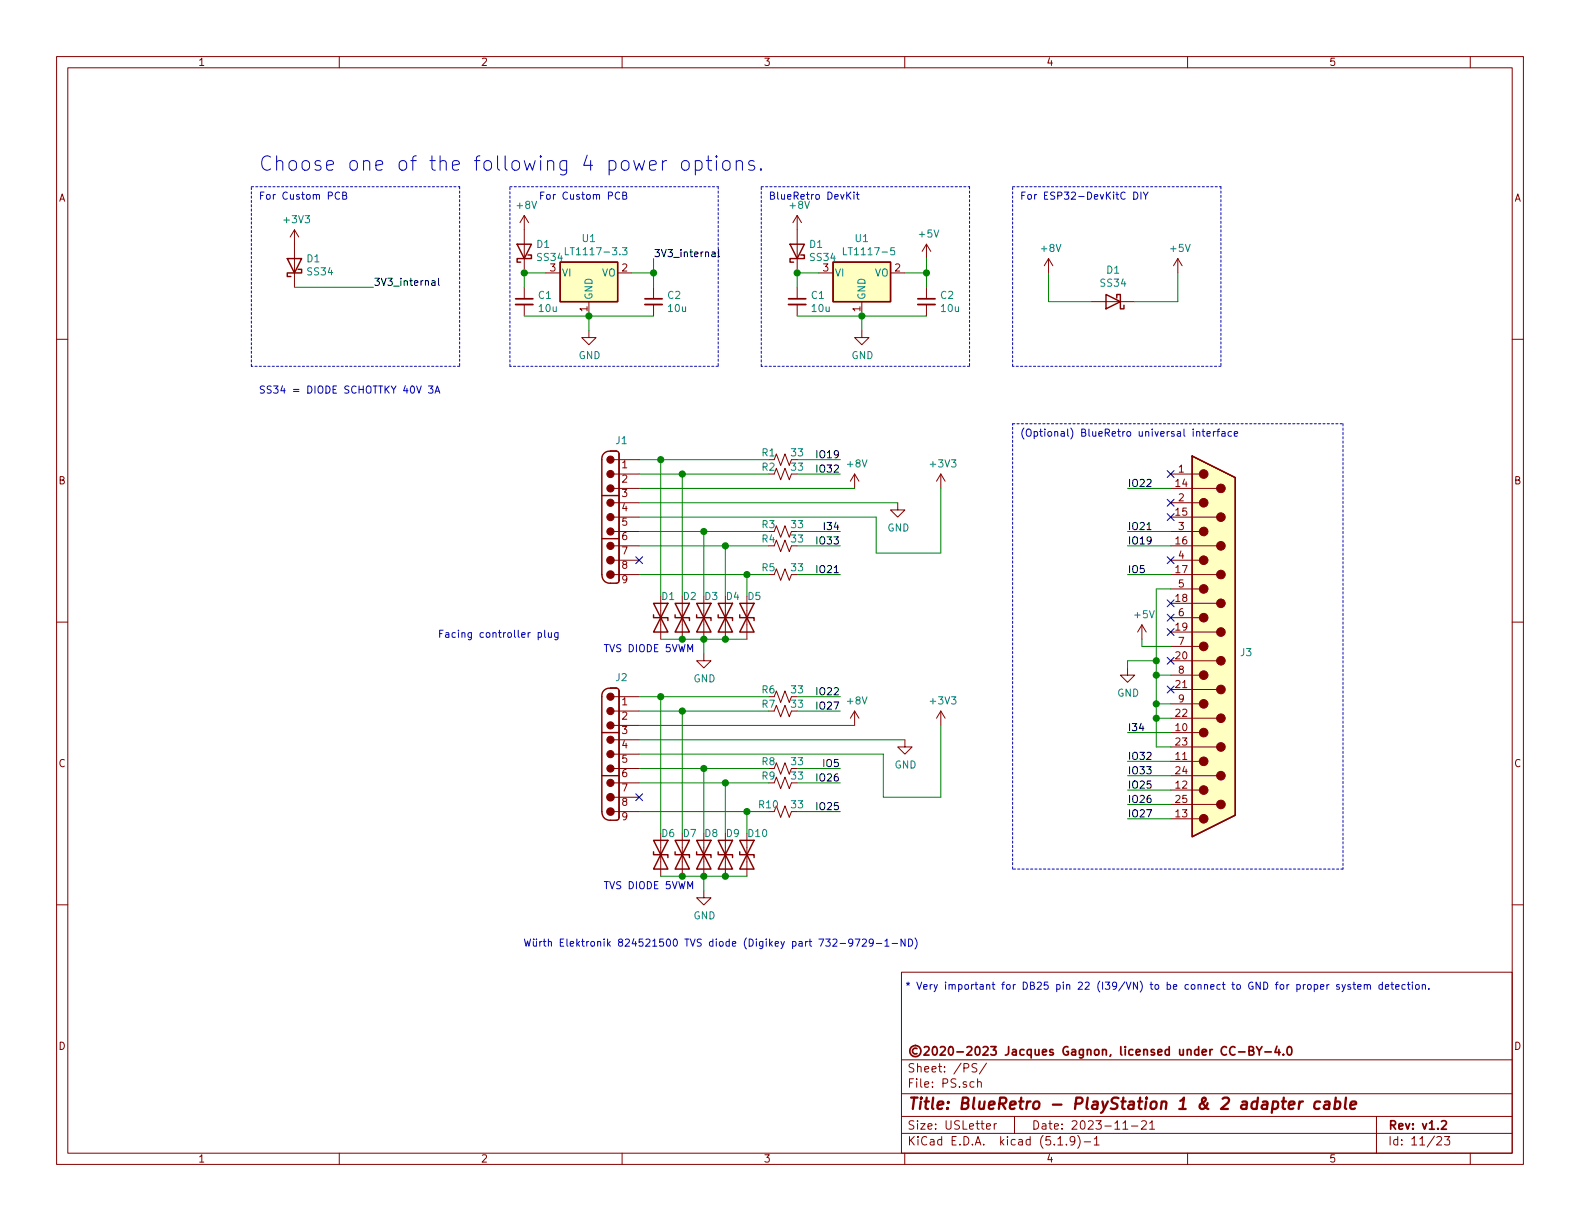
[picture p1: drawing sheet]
<svg xmlns="http://www.w3.org/2000/svg" width="279mm" height="216mm" viewBox="0 0 279 216" stroke-linecap="round" stroke-linejoin="round" font-family="sans-serif">
<g fill="none" stroke="#840000" stroke-width=".18">
<path d="M10 10h259.4v195.9h-259.4zM12 12h255.4v191.9h-255.4zM60 10v2M110 10v2M160 10v2M210 10v2M260 10v2M92.7 38.1l-.8 1.3M92.7 38.1v10.2M92.7 38.1l.8 1.3M141 38.1v10.2M141 38.1l-.8 1.3"/>
<path d="M141 38.1l.7 1.3M10 60h2M52.1 40.6l-.8 1.3M52.1 40.6v10.2M52.1 40.6l.7 1.3M92.7 50.8v2M92.7 53.8v2.1M96.5 48.3h2.6M104.1 58.4v1.3h1.3l-1.3 1.3-1.2-1.3h1.2M104.1 53.3v2.6M109.2 48.3h2.6M115.6 50.8v2"/>
<path d="M115.6 53.8v2.1M141 50.8v2M141 53.8v2.1M144.8 48.3h2.5M152.4 58.4v1.3h1.3l-1.3 1.3-1.3-1.3h1.3M152.4 53.3v2.6M157.5 48.3h2.5M163.8 43.2v2.5M163.8 50.8v2M163.8 53.8v2.1M163.8 43.2l-.7 1.3M163.8 43.2l.8 1.3"/>
<path d="M185.4 45.7l-.7 1.3M185.4 45.7v2.6M185.4 45.7l.8 1.3M193 53.3h7.7M208.3 45.7l-.8 1.3M208.3 45.7v2.6M208.3 45.7l.7 1.3M267.4 60h2M107.9 81.3h5.1M107.9 83.8h5.1M107.9 86.4h5.1M107.9 88.9h5.1"/>
<path d="M107.9 91.4h5.1M107.9 94h5.1M107.9 96.5h5.1M107.9 99.1h5.1M136.9 81.3l.4-1 .7 2 .8-2 .8 2 .4-1M136.9 94l.4-1 .7 2 .8-2 .8 2 .4-1M136.9 96.5l.4-1 .7 2 .8-2 .8 2 .4-1M136.9 83.8l.4-1 .7 2 .8-2 .8 2 .4-1M151.1 83.8v2.6M151.1 83.8l-.7 1.3M151.1 83.8l.8 1.3M158.7 88.9v1.3h1.3l-1.3 1.2-1.2-1.2h1.2"/>
<path d="M166.4 83.8l-.8 1.3M166.4 83.8v2.6M166.4 83.8l.7 1.3M207 83.8h5.1M207 86.4h8.1M207 88.9h5.1M207 91.4h8.1M207 94h5.1M207 96.5h8.1M207 99.1h5.1M10 110h2M107.9 101.6h5.1"/>
<path d="M116.8 105.4v7.6M120.6 105.4v7.6M124.5 115.6v1.2h1.2l-1.2 1.3-1.3-1.3h1.3M124.5 105.4v7.6M128.3 105.4v7.6M132.1 105.4v7.6M136.9 101.6l.4-1 .7 2 .8-2 .8 2 .4-1M199.4 118.1v1.3h1.3l-1.3 1.3-1.3-1.3h1.3M201.9 110.5l-.7 1.3M201.9 110.5v2.5M201.9 110.5l.8 1.3M207 101.6h8.1"/>
<path d="M207 104.1h5.1M207 106.7h8.1M207 109.2h5.1M207 111.8h8.1M207 114.3h5.1M207 116.8h8.1M207 119.4h5.1M267.4 110h2M107.9 123.2h5.1M107.9 125.7h5.1M107.9 128.3h5.1M107.9 130.8h5.1"/>
<path d="M107.9 133.4h5.1M107.9 135.9h5.1M107.9 138.4h5.1M136.9 135.9l.4-1 .7 2 .8-2 .8 2 .4-1M136.9 123.2l.4-1 .7 2 .8-2 .8 2 .4-1M136.9 125.7l.4-1 .7 2 .8-2 .8 2 .4-1M136.9 138.4l.4-1 .7 2 .8-2 .8 2 .4-1M151.1 125.7l-.7 1.3M151.1 125.7v2.6M151.1 125.7l.8 1.3M160 130.8v1.3h1.3l-1.3 1.3-1.3-1.3h1.3M166.4 125.7v2.6"/>
<path d="M166.4 125.7l-.8 1.3M166.4 125.7l.7 1.3M207 121.9h8.1M207 124.5h5.1M207 127h8.1M207 129.5h5.1M207 132.1h8.1M207 134.6h5.1M207 137.2h8.1M207 139.7h5.1M10 160h2M107.9 141h5.1"/>
<path d="M107.9 143.5h5.1M116.8 147.3v7.6M120.6 147.3v7.6M124.5 157.5v1.3h1.2l-1.2 1.2-1.3-1.2h1.3M124.5 147.3v7.6M128.3 147.3v7.6M132.1 147.3v7.6M136.9 143.5l.4-1 .7 2 .8-2 .8 2 .4-1M207 142.2h8.1M207 144.8h5.1M267.4 160h2M159.4 171.9h108v32h-108z"/>
<path d="M159.4 197.4h108M159.4 193.4h108M159.4 187.4h108M172.2 191.3h-.4l-.3 .2 .1 .6 .2 .2 .4-.1M172.7 188.1h-.5l-.3 .2 .1 .3 .7 .4v.4l-.2 .2-.6-.1M172.9 191.4v-.1a.37 .37 0 0 1 .6 .2v.8M172.9 190.8v1.5M174.4 199.2l.8-.2-.1-.2-.4-.1-.3 .2 .1 .7h.6M174.4 188l-1.2 1.9M175.8 198.7v1M176.2 198.7l-.3 .1-.1 .2M179.4 197.4v3"/>
<path d="M198.6 198.6l.4-.4v1.5M198.6 199.7h.8M200.1 199.1h1.1M201.9 198.3l.2-.1h.3l.3 .1v.3v.2l-.9 .9h.9M203.3 198.6l.4-.4v1.5M203.3 199.7h.9M243.4 197.4v6.5M60 203.9v2M110 203.9v2M159.4 200.4h108M160 203.9v2M187.1 202.5h.8"/>
<path d="M188.6 202.3v.2M190.1 201.6l-.1 .2a.48 .48 0 0 1-.6 0l-.2-.2 .2-.6a.48 .48 0 0 1 .6 .1 1.27 1.27 0 0 1-.2 1.3l-.4 .1M190.6 200.8a1.71 1.71 0 0 1 0 2.2M191.7 201.9h1.2M193.5 201.4l.4-.4v1.5M193.5 202.5h.9M210 203.9v2M254.1 201.1l.2-.1h.4l.2 .4-.9 1.1h.9M255.4 201h1l-.5 .5 .4 .2v.6l-.2 .2-.7-.2M260 203.9v2"/>
</g>
<g fill="none" stroke="#840000" stroke-width=".3">
<path d="M91.2 52.8h3M114 52.8h3.1M139.4 52.8h3.1M162.3 52.8h3.1M216.9 185.2a.7 .7 0 0 0-.9 .2 .7 .7 0 0 0 .1 1 .55 .55 0 0 0 .8 0M218.4 185.2a.7 .7 0 0 0-.9 .2 .7 .7 0 0 0 .1 1 .55 .55 0 0 0 .8 0M219 186h1.2M220.9 185.8l.6-.1 .2-.2-.2-.4h-.6v1.5h.6l.2-.3a.41 .41 0 0 0-.3-.5M222.2 185.1l.5 .8 .5-.8M222.7 185.9v.7M223.7 186h1.1M225.8 185l-.3 1.1h.9"/>
<path d="M226.2 185.6v1M226.9 186.4v.2M227.7 185.2l.4-.1a.94 .94 0 0 1 0 1.5 .79 .79 0 0 1-.4-1.4zM254.9 198.3l.2-.1h.4l.3 .4-.9 1.1h.9"/>
</g>
<path d="M226.7 194.8h.7M227 194.1l-.2 1.7 .1 .2 .4 .1M227.9 195.4l1-.2v-.4h-.6l-.3 .2-.1 1 .2 .1 .6-.1M229.8 194.8l-.2 1.3M230.4 194.8a.55 .55 0 0 0-.6 .3M233.5 194.8a.67 .67 0 0 0-1 .3v.8l.2 .2 .6-.1M234.3 194.8h.8l-.1 1.3M235.1 195.2l-.7 .1a.4 .4 0 0 0-.3 .4 .4 .4 0 0 0 .2 .4l.7-.1M236.1 194.8h.8l.1 .3v.6a.66 .66 0 0 1-1 .3M236.2 194.1l-.2 2M238 194.1l-.2 1.7 .3 .3M238.8 195.4l1-.2v-.4h-.8l-.2 1 .2 .3 .6-.1" fill="none" stroke="#840000" stroke-width=".41"/>
<g fill="none" stroke="#840000" stroke-width=".25">
<path d="M50.8 45.7h2.5l-1.2 2.6zM52.7 47.6h.6v.7h-2.5v.6h.6M91.4 43.2h2.6l-1.3 2.5zM93.3 45.1h.7v.6h-2.6v.7h.7M99.1 46.4h10.1v6.9h-10.1zM139.7 43.2h2.5l-1.2 2.5zM141.6 45.1h.6v.6h-2.5v.7h.6M147.3 46.4h10.2v6.9h-10.2zM195.6 52.1l2.5 1.2-2.5 1.3zM197.5 52.7v-.6h.6v2.5h.7v-.6M107.9 79.8h1.2l.4 .4v22.6l-.4 .3h-1.2a1.37 1.37 0 0 1-1.4-1.5M107.9 79.8a1.31 1.31 0 0 0-1.5 1.5v20.3"/>
<path d="M106.4 95.3h3.1M106.4 87.6h3M210.8 80.6l7.6 3.9v59.6l-7.6 3.9zM115.6 108.7v.5h2.5v.5M115.6 106.7l2.5 5.1h-2.5l2.5-5.1zM119.4 108.7v.5h2.5v.5M119.4 106.7l2.5 5.1h-2.5l2.5-5.1zM123.2 108.7v.5h2.5v.5M123.2 106.7l2.5 5.1h-2.5l2.5-5.1zM127 108.7v.5h2.5v.5M127 106.7l2.5 5.1h-2.5l2.5-5.1zM130.8 108.7v.5h2.5v.5"/>
<path d="M130.8 106.7l2.5 5.1h-2.5l2.5-5.1zM106.4 137.2h3.1M106.4 129.5h3M107.9 121.7h1.2l.4 .4v22.6l-.4 .3h-1.2a1.37 1.37 0 0 1-1.4-1.5M107.9 121.7a1.31 1.31 0 0 0-1.5 1.5v20.3M115.6 150.6v.5h2.5v.5M115.6 148.6l2.5 5.1h-2.5l2.5-5.1zM119.4 150.6v.5h2.5v.5M119.4 148.6l2.5 5.1h-2.5l2.5-5.1zM123.2 150.6v.5h2.5v.5M123.2 148.6l2.5 5.1h-2.5l2.5-5.1zM127 150.6v.5h2.5v.5"/>
<path d="M127 148.6l2.5 5.1h-2.5l2.5-5.1zM130.8 150.6v.5h2.5v.5M130.8 148.6l2.5 5.1h-2.5l2.5-5.1z"/>
</g>
<g fill="#ffffc2" stroke="#ffffc2" stroke-width=".18">
<path d="M109.5 80.3v22.3z"/>
<path d="M107.9 79.8h1.1z"/>
<path d="M109.5 122.2v22.3z"/>
<path d="M107.9 121.7h1.1z"/>
<path d="M210.8 80.6l7.6 3.9v59.6l-7.6 3.9z"/>
<path d="M99.1 46.4h10.1v6.9h-10.1z"/>
<path d="M147.3 46.4h10.2v6.9h-10.2z"/>
</g>
<g fill="#840000" stroke="#840000" stroke-width=".25">
<circle cx="107.9" cy="101.6" r=".63"/>
<circle cx="107.9" cy="99.1" r=".63"/>
<circle cx="107.9" cy="143.5" r=".63"/>
<circle cx="107.9" cy="141" r=".63"/>
</g>
<g fill="#840000" stroke="#840000" stroke-width=".18">
<circle cx="107.9" cy="96.5" r=".63"/>
<circle cx="107.9" cy="94" r=".63"/>
<circle cx="107.9" cy="91.4" r=".63"/>
<circle cx="107.9" cy="88.9" r=".63"/>
<circle cx="107.9" cy="86.4" r=".63"/>
<circle cx="107.9" cy="83.8" r=".63"/>
<circle cx="107.9" cy="81.3" r=".63"/>
<circle cx="107.9" cy="138.4" r=".63"/>
<circle cx="107.9" cy="135.9" r=".63"/>
<circle cx="107.9" cy="133.3" r=".63"/>
<circle cx="107.9" cy="130.8" r=".63"/>
<circle cx="107.9" cy="128.3" r=".63"/>
<circle cx="107.9" cy="125.7" r=".63"/>
<circle cx="107.9" cy="123.2" r=".63"/>
<circle cx="212.9" cy="83.8" r=".76"/>
<circle cx="212.9" cy="88.9" r=".76"/>
<circle cx="212.9" cy="94" r=".76"/>
<circle cx="212.9" cy="99.1" r=".76"/>
<circle cx="212.9" cy="104.1" r=".76"/>
<circle cx="212.9" cy="109.2" r=".76"/>
<circle cx="212.9" cy="114.3" r=".76"/>
<circle cx="212.9" cy="119.4" r=".76"/>
<circle cx="212.9" cy="124.5" r=".76"/>
<circle cx="212.9" cy="129.5" r=".76"/>
<circle cx="212.9" cy="134.6" r=".76"/>
<circle cx="212.9" cy="139.7" r=".76"/>
<circle cx="212.9" cy="144.8" r=".76"/>
<circle cx="215.9" cy="86.4" r=".76"/>
<circle cx="215.9" cy="91.4" r=".76"/>
<circle cx="215.9" cy="96.5" r=".76"/>
<circle cx="215.9" cy="101.6" r=".76"/>
<circle cx="215.9" cy="106.7" r=".76"/>
<circle cx="215.9" cy="111.8" r=".76"/>
<circle cx="215.9" cy="116.8" r=".76"/>
<circle cx="215.9" cy="121.9" r=".76"/>
<circle cx="215.9" cy="127" r=".76"/>
<circle cx="215.9" cy="132.1" r=".76"/>
<circle cx="215.9" cy="137.2" r=".76"/>
<circle cx="215.9" cy="142.2" r=".76"/>
</g>
<path d="M91.2 53.8h3M114 53.8h3.1M139.4 53.8h3.1M162.3 53.8h3.1" fill="none" stroke="#840000" stroke-width=".33"/>
<path d="M100 43.8v1.3h.6M110.1 43.8h.8l-.5 .5 .4 .1v.5l-.2 .2-.5-.2M149.1 43.8v1.3h.7M158.2 43.8h-.6l-.1 .6 .2-.1h.4l.1 .6-.2 .2-.5-.2" fill="none" stroke="#008484" stroke-width=".18"/>
<g fill="none" stroke="#0000c2" stroke-width=".18" stroke-dasharray=".4 .4">
<path d="M44.4 33h36.9M81.3 33v31.8M90.2 33h36.8M127 33v31.8M134.6 33h36.8M171.4 33v31.8M179.1 33h36.8M215.9 33v31.8M44.4 64.8v-31.8M81.3 64.8h-36.9M90.2 64.8v-31.8M127 64.8h-36.8"/>
<path d="M134.6 64.8v-31.8M171.4 64.8h-36.8M179.1 64.8v-31.8M179.1 74.9h58.4M215.9 64.8h-36.8M237.5 74.9v78.8M179.1 153.7v-78.8M237.5 153.7h-58.4"/>
</g>
<g fill="none" stroke="#008400" stroke-width=".18">
<path d="M52.1 50.8h13.9M92.7 55.9h22.9M96.5 48.3h-3.8v2.5M104.1 55.9v2.5M111.8 48.3h3.8M115.6 45.7v5.1M141 55.9h22.8M144.8 48.3h-3.8v2.5M152.4 55.9v2.5M160 48.3h3.8M163.8 45.7v5.1M185.4 48.3v5h7.6"/>
<path d="M208.3 48.3v5h-7.6M113 86.4h38.1M113 94h22.9M113 83.8h22.9M113 81.3h22.9M113 96.5h22.9M113 88.9h45.7M116.8 81.3v24.1M120.6 83.8v21.6M124.5 94v11.4M128.3 96.5v8.9M141 94h7.6"/>
<path d="M141 83.8h7.6M141 81.3h7.6M141 96.5h7.6M166.4 86.4v11.4h-11.5v-6.4h-41.9M199.4 86.4h7.6M199.4 94h7.6M199.4 96.5h7.6M113 101.6h22.9M116.8 113h15.3M124.5 113v2.6M132.1 101.6v3.8M141 101.6h7.6"/>
<path d="M199.4 101.6h7.6M201.9 113v1.3h5.1M204.5 116.8h-5.1v1.3M204.5 119.4h2.5M207 104.1h-2.5v28h2.5M113 135.9h22.9M113 123.2h22.9M113 125.7h22.9M113 130.8h47M113 138.4h22.9M113 128.3h38.1M116.8 123.2v24.1"/>
<path d="M120.6 125.7v21.6M124.5 135.9v11.4M128.3 138.4v8.9M141 135.9h7.6M141 123.2h7.6M141 125.7h7.6M141 138.4h7.6M166.4 128.3v12.7h-10.2v-7.6h-43.2M199.4 129.5h7.6M199.4 134.6h7.6M199.4 137.2h7.6M199.4 139.7h7.6"/>
<path d="M204.5 124.5h2.5M204.5 127h2.5M113 143.5h22.9M116.8 154.9h15.3M124.5 154.9v2.6M132.1 143.5v3.8M141 143.5h7.6M199.4 142.2h7.6M199.4 144.8h7.6"/>
</g>
<path d="M76.4 49.7h.5v.8M76.9 49.9l-.4 .1-.2 .2 .1 .2h.5M77.5 49.2v1.1l.2 .2M125.9 44.6h.5l.1 .8M126.5 44.9h-.5l-.1 .2v.2h.6M127.1 44.1v1.1l.2 .2M202.8 93.6h.8" fill="none" stroke="#000" stroke-width=".18"/>
<g fill="none" stroke="#0000c2" stroke-width=".18">
<path d="M60 34.1a.6 .6 0 0 0-.8 .4 .6 .6 0 0 0 .6 .7l.2-.1M60.6 34.6l.5-.1 .2-.2-.1-.2-.6-.1v1.2h.5l.2-.1v-.3l-.3-.2M109.6 34.1a.6 .6 0 0 0-.9 .4 .6 .6 0 0 0 .6 .7l.3-.1M110.1 34.6l.6-.1 .1-.2-.1-.2-.6-.1v1.2h.5l.2-.1v-.3l-.2-.2M117.9 28.4a.69 .69 0 0 0-.8 .5M120.6 28.7a.69 .69 0 0 1 .7-.3 .69 .69 0 0 1 .6 .5v.7a.7 .7 0 0 1-.7 .5 .7 .7 0 0 1-.7-.5v-.7zM123 28.5l.7-.1 .2 .1 .3 .4v.7l-.3 .4-.2 .1-.7-.1M123 28.4v2.5M124.9 28.4h1M125.2 27.6v2.1l.2 .3 .5 .1M126.7 27.6l-.1 .1 .1 .1 .1-.1-.1-.1v.2M126.7 28.4v1.7"/>
<path d="M127.9 28.7a.67 .67 0 0 1 .7-.3 .67 .67 0 0 1 .5 .5v.7a.68 .68 0 0 1-.7 .5 .68 .68 0 0 1-.6-.5v-.7zM130.2 28.7a.63 .63 0 0 1 1.1 .1v1.3M130.2 28.4v1.7M133.3 28.5l-.6-.1-.3 .4 .1 .3 .8 .3 .2 .2-.2 .4-.2 .1-.7-.1M134.6 29.8l.1 .2-.1 .1-.2-.1 .2-.2v.3M149.9 34.5l.6 .7M150.5 34l-.8 .7M151 34v.1M151 34.4v.8M151.4 34.4h.5M151.6 34v1.1l.3 .1M200.5 34a.64 .64 0 0 1 .7 .6 .64 .64 0 0 1-.7 .6z"/>
<path d="M201.8 34v1.2M202.2 34l.4 .6 .4-.6M202.6 34.6v.6M75.8 68.2h.8l-.5 .5 .4 .2v.6h-.5l-.2-.1M76.9 69.5l.4-1.3 .5 1.3M77 69.2h.6M211.6 76.4l.2-.1 .3 .1 .1 .7M212.6 76.3h.5M212.8 75.9v1.1l.3 .1M213.4 76.7l.6-.1v-.2l-.4-.1-.2 .2 .1 .6h.5M214.6 76.3v.8M214.9 76.3l-.3 .2"/>
<path d="M215.2 76.3h.5M215.7 75.9l-.3 .1v1.1M216.1 76.4h.5v.7M216.6 76.6l-.4 .1-.2 .1 .1 .3h.5M217.8 76.4l-.4-.1-.2 .2 .1 .6h.5M218.3 76.7l.6-.1-.1-.2-.4-.1-.1 .2v.6h.5M77.7 112h.5M78.4 111.4h-.7v1.3M78.8 111.9h.5l.1 .8M79.4 112.2h-.5l-.1 .2 .1 .3 .5-.1M80.5 111.9h-.3l-.3 .2 .1 .5h.5M98.7 111.9v1l-.3 .2h-.3"/>
<path d="M98.7 111.9h-.4l-.2 .2 .1 .5h.5M92.7 166l.3 1.3 .3-.9 .2 .9 .3-1.3M94.3 166.5l.1 .8h.3l.2-.1M94.4 166v.2M94.9 166v.2M94.9 166.5v.8M95.5 166.5v.8M95.8 166.5l-.3 .2M96.1 166.5h.4M96.2 166v1.1l.3 .2M97 166.6l.2-.1h.3v.8M97 166v1.3"/>
<path d="M99.1 166.6h.4M99.7 166h-.6v1.3h.6M100.3 166v1.1l.1 .2M100.8 166.9l.6-.1v-.3h-.4l-.2 .1 .1 .7h.5M102 166v1.3M102.1 166.8l.4 .5M102.5 166.5l-.5 .5M102.8 166.5h.5M103 166v1.1l.3 .2M103.8 166.5v.8M104.1 166.5h-.2l-.1 .2M104.6 166.5h.3l.2 .1-.1 .7h-.3l-.2-.2z"/>
<path d="M160.7 166a.64 .64 0 0 1 .7 .7 .64 .64 0 0 1-.7 .6zM161.8 165.9a1.4 1.4 0 0 1 0 1.9M232.4 174.1h.4l.2 .2-.1 .6h-.5M233.5 174.5l.6-.1-.1-.3h-.3l-.2 .2 .1 .6h.4M234.6 174.1v.8M235 174.1l-.4 .2M236.8 174.1h-.3l-.2 .2 .1 .1 .4 .2v.3h-.5M237.3 174.1l.3 .8M237.9 174.1l-.4 1.1-.2 .2M238.8 174.1h-.3l-.2 .2 .1 .1 .4 .2v.3h-.5M239.2 174.1h.5M239.4 173.7v1.1l.3 .1"/>
<path d="M240.1 174.5l.6-.1-.1-.3h-.3l-.2 .2 .1 .6h.4M241.2 174.2l.2-.1h.3l.1 .8M241.2 174.1v.8M241.8 174.3l.2-.2h.3v.8M244.4 174.1h-.3l-.3 .2 .2 .6h.4M244.4 173.7v1.2M245 174.5l.6-.1-.1-.3h-.3l-.2 .2 .1 .6h.4M245.9 174.1h.5M246.2 173.7v1.1l.2 .1M246.8 174.5l.6-.1-.1-.3h-.3l-.2 .2 .1 .6h.4M248.5 174.1h-.4l-.2 .2 .1 .6h.5M248.9 174.1h.5"/>
<path d="M249 173.7v1.1l.4 .1M249.8 173.7v.1M249.8 174.1v.8M250.4 174.1h.3l.3 .2v.4l-.3 .2h-.3l-.1-.2zM251.5 174.2l.2-.1h.3l.1 .8M251.5 174.1v.8M252.7 174.8v.1"/>
</g>
<g fill="#008400" stroke="#008400" stroke-width=".25">
<circle cx="152.4" cy="55.9" r=".51"/>
<circle cx="163.8" cy="48.3" r=".51"/>
<circle cx="115.6" cy="48.3" r=".51"/>
<circle cx="124.5" cy="135.9" r=".51"/>
<circle cx="204.5" cy="119.4" r=".51"/>
<circle cx="128.3" cy="96.5" r=".51"/>
<circle cx="132.1" cy="101.6" r=".51"/>
<circle cx="141" cy="48.3" r=".51"/>
<circle cx="204.5" cy="116.8" r=".51"/>
<circle cx="204.5" cy="127" r=".51"/>
<circle cx="128.3" cy="138.4" r=".51"/>
<circle cx="132.1" cy="143.5" r=".51"/>
<circle cx="116.8" cy="81.3" r=".51"/>
<circle cx="92.7" cy="48.3" r=".51"/>
<circle cx="116.8" cy="123.2" r=".51"/>
<circle cx="104.1" cy="55.9" r=".51"/>
<circle cx="120.7" cy="113" r=".51"/>
<circle cx="124.5" cy="113" r=".51"/>
<circle cx="128.3" cy="113" r=".51"/>
<circle cx="120.7" cy="125.7" r=".51"/>
<circle cx="128.3" cy="154.9" r=".51"/>
<circle cx="124.5" cy="154.9" r=".51"/>
<circle cx="120.7" cy="154.9" r=".51"/>
<circle cx="120.7" cy="83.8" r=".51"/>
<circle cx="124.5" cy="94" r=".51"/>
<circle cx="204.5" cy="124.5" r=".51"/>
</g>
<g fill="none" stroke="#000084" stroke-width=".18">
<path d="M112.4 98.5l1.2 1.2M113.6 98.5l-1.2 1.2M206.4 83.2l1.2 1.2M206.4 88.3l1.2 1.2M206.4 90.8l1.2 1.2M206.4 98.5l1.2 1.2M207.6 83.2l-1.2 1.2M207.6 88.3l-1.2 1.2M207.6 90.8l-1.2 1.2M207.6 98.5l-1.2 1.2M206.4 111.2l1.2 1.2M206.4 106.1l1.2 1.2"/>
<path d="M206.4 108.6l1.2 1.2M206.4 116.2l1.2 1.2M207.6 111.2l-1.2 1.2M207.6 106.1l-1.2 1.2M207.6 108.6l-1.2 1.2M207.6 116.2l-1.2 1.2M206.4 121.3l1.2 1.2M207.6 121.3l-1.2 1.2M112.4 140.4l1.2 1.2M113.6 140.4l-1.2 1.2"/>
</g>
<text font-size="3.5" fill="#0000c2" x="45.7" y="30.2">Choose one of the following 4 power options.</text>
<text font-size="2.8" fill="#840000" x="160.4" y="196.2">Title: BlueRetro - PlayStation 1 &amp; 2 adapter cable</text>
<g font-size="2.1" fill="#840000">
<text x="160.4" y="189.6">Sheet: /PS/</text>
<text x="160.4" y="186.6">©2020-2023 Jacques Gagnon, licensed under CC-BY-4.0</text>
<text x="160.4" y="192.3">File: PS.sch</text>
<text x="160.4" y="202.5">KiCad E.D.A. kicad (5.1.9)-1</text>
<text x="160.4" y="199.7">Size: USLetter</text>
<text x="182.4" y="199.7">Date: 2023-11-21</text>
<text x="245.4" y="199.7">Rev: v1.2</text>
<text x="245.4" y="202.5">Id: 11/23</text>
</g>
<g font-size="1.8" fill="#840000">
<text x="35" y="11.6">1</text>
<text x="85" y="11.6">2</text>
<text x="135" y="11.6">3</text>
<text x="185" y="11.6">4</text>
<text x="235" y="11.6">5</text>
<text x="10.4" y="35.6">A</text>
<text x="267.8" y="35.6">A</text>
<text x="97.3" y="48">3</text>
<text x="110" y="48">2</text>
<text x="145.6" y="48">3</text>
<text x="158.3" y="48">2</text>
<text x="103.9" y="55.1" transform="rotate(-90 103.9 55.1)">1</text>
<text x="152.1" y="55.1" transform="rotate(-90 152.1 55.1)">1</text>
<text x="110" y="82.8">1</text>
<text x="208.4" y="83.6">1</text>
<text x="10.4" y="85.6">B</text>
<text x="110" y="85.3">2</text>
<text x="110" y="87.9">3</text>
<text x="207.9" y="86.1">14</text>
<text x="208.4" y="88.6">2</text>
<text x="267.8" y="85.6">B</text>
<text x="110" y="90.4">4</text>
<text x="110" y="93">5</text>
<text x="110" y="95.5">6</text>
<text x="207.9" y="91.2">15</text>
<text x="208.4" y="93.7">3</text>
<text x="110" y="98">7</text>
<text x="110" y="100.6">8</text>
<text x="207.9" y="96.3">16</text>
<text x="207.9" y="101.3">17</text>
<text x="208.4" y="98.8">4</text>
<text x="110" y="103.1">9</text>
<text x="207.9" y="106.4">18</text>
<text x="208.4" y="103.9">5</text>
<text x="207.9" y="111.5">19</text>
<text x="208.4" y="109">6</text>
<text x="207.9" y="116.6">20</text>
<text x="208.4" y="114">7</text>
<text x="208.4" y="119.1">8</text>
<text x="110" y="124.7">1</text>
<text x="207.9" y="121.7">21</text>
<text x="208.4" y="124.2">9</text>
<text x="110" y="127.3">2</text>
<text x="110" y="129.8">3</text>
<text x="207.9" y="129.3">10</text>
<text x="207.9" y="126.7">22</text>
<text x="207.9" y="131.8">23</text>
<text x="10.4" y="135.6">C</text>
<text x="110" y="132.3">4</text>
<text x="110" y="134.9">5</text>
<text x="110" y="137.4">6</text>
<text x="207.9" y="134.4">11</text>
<text x="207.9" y="136.9">24</text>
<text x="267.8" y="135.6">C</text>
<text x="110" y="140">7</text>
<text x="110" y="142.5">8</text>
<text x="207.9" y="139.4">12</text>
<text x="207.9" y="142">25</text>
<text x="110" y="145">9</text>
<text x="207.9" y="144.5">13</text>
<text x="10.4" y="185.6">D</text>
<text x="267.8" y="185.6">D</text>
<text x="35" y="205.5">1</text>
<text x="85" y="205.5">2</text>
<text x="135" y="205.5">3</text>
<text x="185" y="205.5">4</text>
<text x="235" y="205.5">5</text>
</g>
<g font-size="1.8" fill="#0000c2">
<text x="45.7" y="35.3">For Custom PCB</text>
<text x="95.2" y="35.3">For Custom PCB</text>
<text x="135.9" y="35.3">BlueRetro DevKit</text>
<text x="180.3" y="35.3">For ESP32-DevKitC DIY</text>
<text x="45.7" y="69.6">SS34 = DIODE SCHOTTKY 40V 3A</text>
<text x="180.3" y="77.2">(Optional) BlueRetro universal interface</text>
<text x="80.5" y="112.8">Facing controller plug</text>
<text x="106.7" y="115.3">TVS DIODE 5VWM</text>
<text x="106.7" y="157.2">TVS DIODE 5VWM</text>
<text x="105.5" y="167.4">Würth Elektronik 824521500 TVS diode (Digikey part 732-9729-1-ND)</text>
<text x="160" y="175">* Very important for DB25 pin 22 (I39/VN) to be connect to GND for proper system detection.</text>
</g>
<g font-size="1.8" fill="#008484">
<text x="50.4" y="39.5">+3V3</text>
<text x="91.5" y="36.9">+8V</text>
<text x="139.8" y="36.9">+8V</text>
<text x="54.3" y="46.4">D1</text>
<text x="94.9" y="43.8">D1</text>
<text x="95.1" y="46.2">SS34</text>
<text x="100.8" y="45.1">LT1117-3.3</text>
<text x="103" y="42.8">U1</text>
<text x="143.2" y="43.8">D1</text>
<text x="143.3" y="46.2">SS34</text>
<text x="149.8" y="45.1">LT1117-5</text>
<text x="151.3" y="42.8">U1</text>
<text x="162.6" y="42">+5V</text>
<text x="184.2" y="44.6">+8V</text>
<text x="207.1" y="44.6">+5V</text>
<text x="54.4" y="48.7">SS34</text>
<text x="95.2" y="52.9">C1</text>
<text x="99.3" y="48.9">VI</text>
<text x="104.8" y="53.1" transform="rotate(-90 104.8 53.1)">GND</text>
<text x="106.4" y="48.9">VO</text>
<text x="118.1" y="52.9">C2</text>
<text x="143.5" y="52.9">C1</text>
<text x="147.6" y="48.9">VI</text>
<text x="153" y="53.1" transform="rotate(-90 153 53.1)">GND</text>
<text x="154.7" y="48.9">VO</text>
<text x="166.4" y="52.9">C2</text>
<text x="194.7" y="50.7">SS34</text>
<text x="195.7" y="48.4">D1</text>
<text x="95.4" y="55.2">10u</text>
<text x="118.2" y="55.2">10u</text>
<text x="143.6" y="55.2">10u</text>
<text x="166.5" y="55.2">10u</text>
<text x="102.3" y="63.5">GND</text>
<text x="150.6" y="63.5">GND</text>
<text x="108.9" y="78.5">J1</text>
<text x="134.8" y="80.7">R1</text>
<text x="134.8" y="83.2">R2</text>
<text x="140" y="80.7">33</text>
<text x="140" y="83.2">33</text>
<text x="149.9" y="82.7">+8V</text>
<text x="164.7" y="82.7">+3V3</text>
<text x="134.8" y="93.4">R3</text>
<text x="134.8" y="95.9">R4</text>
<text x="140" y="93.4">33</text>
<text x="140" y="95.9">33</text>
<text x="156.9" y="94">GND</text>
<text x="134.8" y="101">R5</text>
<text x="140" y="101">33</text>
<text x="117" y="106.1">D1</text>
<text x="120.9" y="106.1">D2</text>
<text x="124.7" y="106.1">D3</text>
<text x="128.5" y="106.1">D4</text>
<text x="132.3" y="106.1">D5</text>
<text x="200.7" y="109.3">+5V</text>
<text x="219.4" y="116">J3</text>
<text x="108.9" y="120.4">J2</text>
<text x="122.6" y="120.6">GND</text>
<text x="134.8" y="122.6">R6</text>
<text x="134.8" y="125.1">R7</text>
<text x="140" y="122.6">33</text>
<text x="140" y="125.1">33</text>
<text x="149.9" y="124.6">+8V</text>
<text x="164.7" y="124.6">+3V3</text>
<text x="197.6" y="123.2">GND</text>
<text x="134.8" y="135.3">R8</text>
<text x="134.8" y="137.8">R9</text>
<text x="140" y="135.3">33</text>
<text x="140" y="137.8">33</text>
<text x="158.2" y="135.9">GND</text>
<text x="134.3" y="142.9">R10</text>
<text x="140" y="142.9">33</text>
<text x="117" y="148">D6</text>
<text x="120.9" y="148">D7</text>
<text x="124.7" y="148">D8</text>
<text x="128.5" y="148">D9</text>
<text x="132.4" y="148">D10</text>
<text x="122.6" y="162.6">GND</text>
</g>
<g font-size="1.8">
<text x="115.6" y="45.5">3V3_internal</text>
<text x="66" y="50.5">3V3_internal</text>
<text x="144.8" y="81">IO19</text>
<text x="144.8" y="83.6">IO32</text>
<text x="199.4" y="86.1">IO22</text>
<text x="146.1" y="93.7">I34</text>
<text x="199.4" y="93.7">IO21</text>
<text x="144.8" y="96.3">IO33</text>
<text x="144.8" y="101.3">IO21</text>
<text x="199.4" y="101.3">IO5</text>
<text x="199.4" y="96.3">IO19</text>
<text x="144.8" y="125.5">IO27</text>
<text x="144.8" y="122.9">IO22</text>
<text x="199.4" y="129.3">I34</text>
<text x="145.7" y="135.6">IO5</text>
<text x="199.4" y="136.9">IO33</text>
<text x="199.4" y="134.4">IO32</text>
<text x="144.8" y="143.3">IO25</text>
<text x="144.8" y="138.2">IO26</text>
<text x="199.4" y="142">IO26</text>
<text x="199.4" y="139.4">IO25</text>
<text x="199.4" y="144.5">IO27</text>
</g>
</svg>
